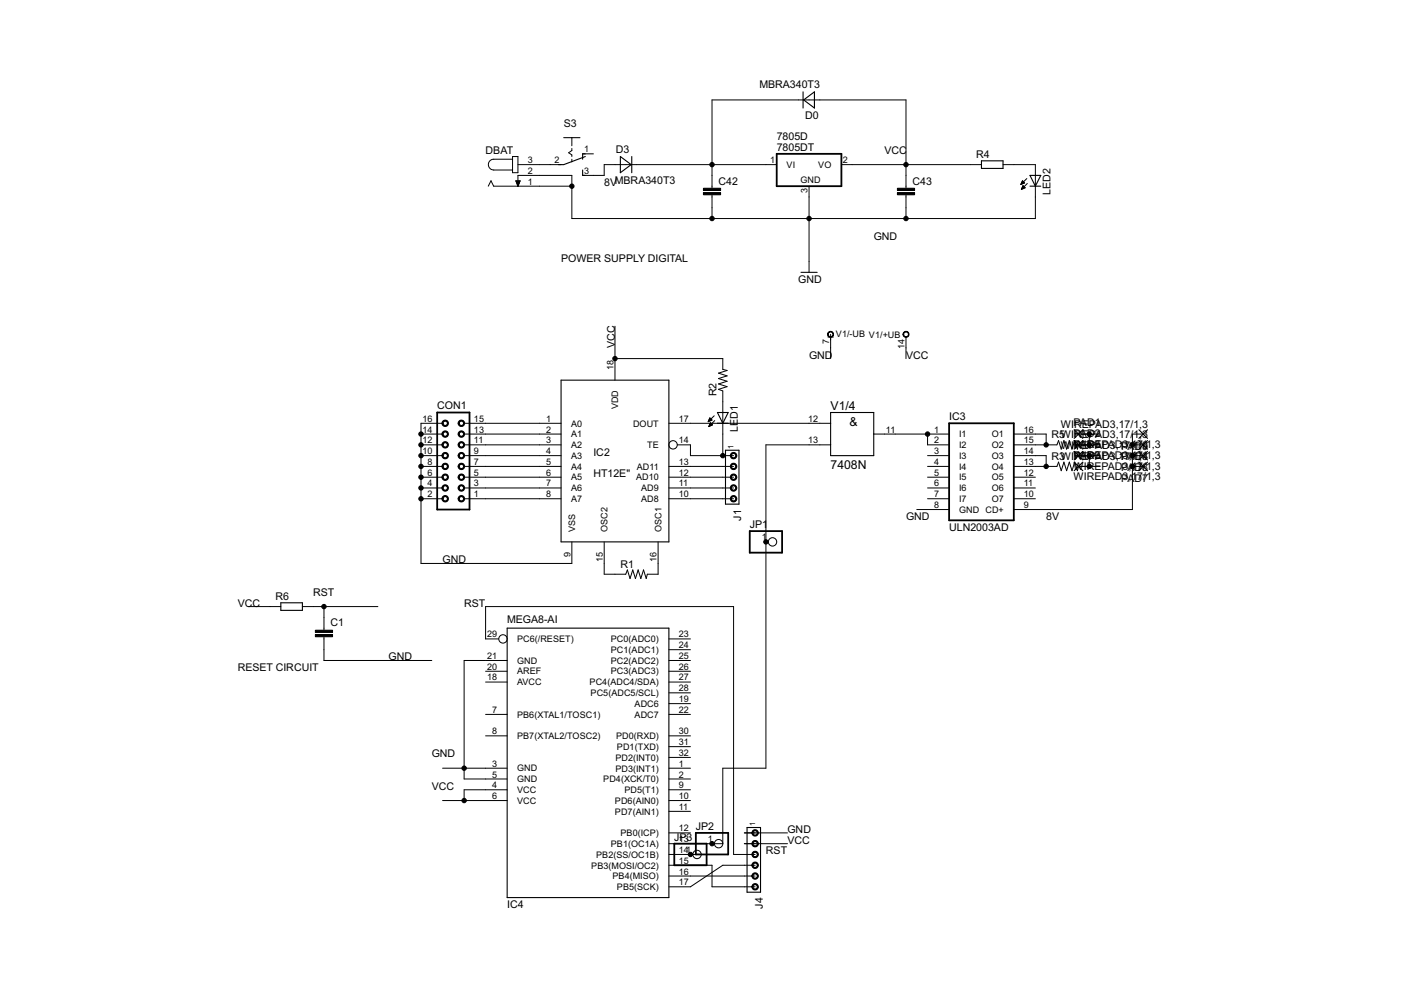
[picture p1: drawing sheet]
<svg xmlns="http://www.w3.org/2000/svg" width="297mm" height="210mm" viewBox="0 0 297 210" stroke-linecap="round" stroke-linejoin="round" font-family="sans-serif">
<g fill="#000" stroke="#000" stroke-width=".21">
<path d="M104.1 38.3l-.6 1.2zM104.7 33.8h4zM104.1 38.3l.6 1.2zM108.7 33.8v2.2zM104.7 36h4zM108.7 36v.6zM108.7 36.6h1.1zM108.7 33.2v.6zM109.4 38.3h.9zM109.4 38.4h.9zM109.4 38.5h.8zM109.5 38.6h.7z"/>
<path d="M109.5 38.7h.6zM109.6 38.8h.5zM109.6 38.9h.4zM109.6 39h.4zM109.7 39.1h.3zM109.7 39.2h.2zM109.8 33.2v3.4zM108.7 33.2h1.1zM104.7 39.5h5.1zM109.8 37.2v2.3zM109.4 38.3l.4 1.2zM110.3 38.3l-.5 1.2z"/>
<path d="M109.8 34.9h4.6zM109.8 37.2h4.6zM109.8 39.5h4.6zM114.4 37.2h6.8zM114.4 34.9h2.3zM116.7 34.9h2.3zM120.6 32.4l.6 .5zM121.2 29.2v1.7zM121.2 31.5v.4zM121.2 32.9v.3zM121.2 33.8v.5zM120.6 32.4l.6-.5z"/>
<path d="M121.2 37.2v2.3zM114.4 39.5h6.8zM123.5 37.2h2.3zM123.5 32.6h2.3zM125.8 37.2h2.3zM128.1 34.9v2.3zM128.1 34.9h2.3zM130.4 34.9h2.3zM132.7 34.9h2.3zM135 34.9h16zM151 37.2v2.3zM151 39.5v.4z"/>
<path d="M151 34.9h11.4zM151 34.9v2.3zM151 21.2v13.7zM162.4 34.9h2.3zM169.2 21.2h2.3zM151 21.2h18.2zM171.5 21.2h2.3zM173.8 21.2h18.3zM178.4 34.9h2.3zM180.7 34.9h11.4zM192.1 37.2v2.3zM192.1 39.5v.4z"/>
<path d="M192.1 34.9v2.3zM192.1 21.2v13.7zM205.8 34.9h2.3zM192.1 34.9h13.7zM212.7 34.9h2.2zM214.9 34.9h4.6zM216.8 38.3l-.4 .8zM216.5 39h.2zM216.5 38.9h.4zM216.6 38.8h.5zM216.6 38.7h.6zM216.6 40h.4z"/>
<path d="M216.7 38.6h.4zM216.7 39.9h.5zM216.7 38.5h.3zM216.7 39.8h.6zM216.8 39.7h.4zM216.8 38.3l.4 .5zM216.8 39.6h.3zM216.9 39.5h.1zM216.9 39.3l.5 .5zM216.4 39.1l.8-.3zM216.6 40.2l.8-.4zM216.4 39.1l1.3-1.2z"/>
<path d="M217.8 38.9l-1.2 1.3zM219.5 34.9v2.3zM219.5 37.2v2.3zM121.2 39.5v6.8zM151 41.8v2.2zM151 41.3v.5zM151 44v2.3zM121.2 46.3h29.8zM171.5 39.5v2.3zM171.5 55.5v2.2zM171.5 41.8v4.5zM171.5 46.3v9.2z"/>
<path d="M151 46.3h20.5zM192.1 41.8v2.2zM192.1 41.3v.5zM192.1 44v2.3zM171.5 46.3h20.6zM216.9 39.3l-.3 .9zM216.6 40.1h.1zM219.5 39.5v2.3zM219.5 41.8v4.5zM192.1 46.3h27.4zM130.4 76v4.6zM130.4 69.2v6.8z"/>
<path d="M152.3 79.1l1.9-.6zM153.2 76v2.3zM130.4 76h22.8zM152.3 79.1l1.9 .6zM153.2 78.3l1 .2zM176.1 71.5v2.2zM176.1 70.9v1.1zM176.1 73.7v2.3zM175.5 71.5h1.2zM192.1 71.5v2.2zM192.1 73.7v2.3zM89.3 98.9h4.5z"/>
<path d="M89.3 96.6h4.5zM89.3 94.3h4.5zM89.3 92h4.5zM89.3 89.7h4.5zM89.3 89.7v2.3zM89.3 92v2.3zM89.3 94.3v2.3zM89.3 96.6v2.3zM89.3 98.9v2.3zM98.4 98.9h4.6zM98.4 96.6h4.6zM98.4 94.3h4.6z"/>
<path d="M98.4 92h4.6zM98.4 89.7h4.6zM103 89.7h11.4zM103 92h11.4zM103 94.3h11.4zM103 96.6h11.4zM103 98.9h11.4zM114.4 96.6h4.6zM114.4 94.3h4.6zM114.4 92h4.6zM114.4 89.7h4.6zM114.4 98.9h4.6z"/>
<path d="M141.8 98.9h4.6zM141.8 89.7h4.6zM143.6 94.3h2.8zM146.4 94.3v2.3zM150.5 88.6l-.3 .8zM150.2 89.3h.1zM150.2 89.2h.4zM150.3 89.1h.5zM150.6 89.6l-.3 .8zM150.3 89h.6zM150.3 90.3h.3zM150.4 88.9h.4z"/>
<path d="M150.4 90.2h.5zM150.4 88.8h.3zM150.4 90.1h.6zM150.5 88.7h.1zM150.5 90h.4zM150.5 88.6l.5 .5zM150.5 89.9h.3zM150.6 89.7h.1zM150.6 89.6l.5 .5zM150.2 89.4l.8-.3zM150.3 90.4l.8-.3zM150.2 89.4l1.2-1.2z"/>
<path d="M151.5 89.2l-1.2 1.2zM152.3 82.5l1.9-.5zM152.3 81.4l1.9-.6zM152.3 80.3l1.9-.6zM153.2 96.6h2.3zM153.2 98.9h2.3zM153.2 82.9v2.3zM152.3 82.5l.9 .4zM153.2 89.7v2.3zM153.2 85.2v2.3zM153.2 87.5v2.2zM146.4 98.9h6.8z"/>
<path d="M146.4 96.6h6.8zM153.2 92v4.6zM152.3 81.4l1.9 .6zM152.3 80.3l1.9 .5zM162.4 94.3v20.6zM162.4 94.3h9.1zM171.5 89.7h2.3zM171.5 94.3h2.3zM146.4 89.7h25.1zM173.8 89.7h2.3zM173.8 94.3h2.3zM185.3 92h2.2z"/>
<path d="M187.5 92h2.3zM189.8 92h6.9zM196.7 92h4.5zM196.7 94.3h4.5zM196.7 96.6h4.5zM196.7 98.9h4.5zM196.7 92v2.3zM214.9 92h4.6zM214.9 94.3h4.6zM214.9 96.6h4.6zM214.9 98.9h4.6zM219.5 96.6h2.3z"/>
<path d="M219.5 98.9h2.3zM221.8 94.3h2.3zM221.8 98.9h2.3zM219.5 92h2.3zM219.5 94.3h2.3zM221.8 92v2.3zM221.8 96.6v2.3zM224.4 93.4l-.3 .9zM224.4 98l-.3 .9zM224.4 93.4l.6 1.8zM224.4 98l.6 1.8zM225.6 93.4l-.6 1.8z"/>
<path d="M225.6 98l-.6 1.8zM225.6 93.4l.5 1.8zM225.6 98l.5 1.8zM226.7 93.4l-.6 1.8zM226.7 98l-.6 1.8zM226.7 93.4l.6 1.8zM226.7 98l.6 1.8zM227.9 93.4l-.6 1.8zM227.9 98l-.6 1.8zM227.9 93.4l.5 1.8zM227.9 98l.5 1.8zM228.7 94.3l-.3 .9z"/>
<path d="M228.7 98.9l-.3 .9zM228.7 94.3h2.2zM228.7 98.9h2.2zM228.7 92h2.2zM228.7 96.6h2.2zM230.9 92v2.3zM230.9 98.9h2.3zM230.9 96.6v2.3zM230.9 96.6h2.3zM230.9 92h2.3zM230.9 94.3h2.3zM240.1 94.3h2.3z"/>
<path d="M240.1 98.9h2.3zM240.1 96.6h2.3zM240.1 92h2.3zM240.1 92v2.3zM240.1 94.3v2.3zM240.1 96.6v2.3zM240.1 98.9v9.1zM89.3 105.7h4.5zM89.3 103.5h4.5zM89.3 101.2h4.5zM89.3 101.2v2.3zM89.3 103.5v2.2z"/>
<path d="M89.3 105.7v13.8zM89.3 119.5h31.9zM98.4 105.7h4.6zM98.4 103.5h4.6zM98.4 101.2h4.6zM103 101.2h11.4zM103 103.5h11.4zM103 105.7h11.4zM114.4 101.2h4.6zM114.4 103.5h4.6zM114.4 105.7h4.6zM121.2 114.9v4.6z"/>
<path d="M128.1 114.9v4.6zM128.1 119.5v2.3zM139.5 114.9v4.6zM139.5 119.5v2.3zM141.8 105.7h4.6zM141.8 103.5h4.6zM141.8 101.2h4.6zM153.2 101.2h2.3zM153.2 103.5h2.3zM153.2 105.7h2.3zM146.4 101.2h6.8zM146.4 103.5h6.8z"/>
<path d="M146.4 105.7h6.8zM162.4 114.9h.5zM162.4 114.9v48zM196.7 101.2h4.5zM196.7 103.5h4.5zM196.7 105.7h4.5zM196.7 108h4.5zM194.4 108h2.3zM214.9 101.2h4.6zM214.9 103.5h4.6zM214.9 105.7h4.6zM214.9 108h4.6z"/>
<path d="M219.5 108h20.6zM57.3 128.6h2.2zM52.7 128.6h4.6zM64.1 128.6h2.3zM66.4 128.6h2.3zM68.7 130.9v2.3zM68.7 135.5v2.3zM68.7 133.2v.4zM68.7 135v.5zM68.7 137.8v2.2zM68.7 128.6v2.3zM68.7 128.6h11.4z"/>
<path d="M103 135.5h2.7zM103 128.6v6.9zM103 128.6h52.5zM128.1 121.8h2.3zM130.4 121.8h2.3zM133 120.8l-.3 1zM133 120.8l.6 1.9zM134.2 120.8l-.6 1.9zM134.2 120.8l.5 1.9zM135.3 120.8l-.6 1.9zM135.3 120.8l.6 1.9zM136.4 120.8l-.5 1.9z"/>
<path d="M136.4 120.8l.6 1.9zM137.2 121.8l-.2 .9zM137.2 121.8h2.3zM141.8 137.8h4.6zM141.8 135.5h4.6zM155.5 128.6v52.6zM68.7 140h22.8zM98.4 140h4.6zM103 156h4.5zM103 151.5h4.5zM103 140h4.5zM103 142.3h4.5z"/>
<path d="M103 144.6h4.5zM141.8 158.3h4.6zM141.8 156h4.6zM141.8 151.5h4.6zM141.8 149.2h4.6zM141.8 146.9h4.6zM141.8 144.6h4.6zM141.8 142.3h4.6zM141.8 140h4.6zM98.4 167.4v2.3zM98.4 169.7h4.6zM93.8 169.7h4.6z"/>
<path d="M98.4 162.9v2.3zM98.4 162.9h4.6zM93.8 162.9h4.6zM98.4 140v22.9zM103 162.9h4.5zM103 165.2h4.5zM103 167.4h4.5zM103 169.7h4.5zM98.4 167.4h4.6zM98.4 165.2h4.6zM141.8 178.9h4.6zM141.8 176.6h4.6z"/>
<path d="M141.8 172h4.6zM141.8 169.7h4.6zM141.8 167.4h4.6zM141.8 165.2h4.6zM141.8 162.9h4.6zM141.8 160.6h4.6zM146.4 178.9h4.6zM151 178.9h.5zM151 178.9h2.2zM153.2 162.9v16zM153.2 162.9h9.2zM157.8 176.6h2.3z"/>
<path d="M157.8 178.9h2.3zM157.8 178.9h9.2zM157.8 176.6h9.2zM141.8 188h4.6zM141.8 185.7h4.6zM141.8 183.5h4.6zM141.8 181.2h4.6zM146.4 181.2h.5zM146.4 183.5h4.6zM146.4 185.7h11.4zM146.4 188l6.8-4.5zM146.4 181.2h2.3z"/>
<path d="M151 183.5v4.5zM151 188h6.8zM153.2 183.5h4.6zM155.5 181.2h2.3zM157.8 181.2h2.3zM157.8 183.5h2.3zM157.8 185.7h2.3zM157.8 188h2.3z"/>
<path d="M175.6 70.5a.64 .64 0 0 1 1 .1 .64 .64 0 0 1-.3 .9 .64 .64 0 0 1-.8-.6h.1a.51 .51 0 0 1 .7-.4 .51 .51 0 0 1 .1 .8 .51 .51 0 0 1-.8-.2v-.2h-.1z" fill-rule="evenodd"/>
<path d="M191.6 70.5a.64 .64 0 0 1 1 .1 .64 .64 0 0 1-.3 .9 .64 .64 0 0 1-.8-.6h.1a.51 .51 0 0 1 .7-.4 .51 .51 0 0 1 .1 .8 .51 .51 0 0 1-.8-.2v-.2h-.1z" fill-rule="evenodd"/>
<path d="M93.9 98.4a.68 .68 0 0 1 1.1 .2 .68 .68 0 0 1-.4 1 .68 .68 0 0 1-.9-.7h.2a.46 .46 0 0 1 .7-.4 .46 .46 0 0 1 .1 .8 .46 .46 0 0 1-.7-.2l-.1-.2h-.2z" fill-rule="evenodd"/>
<path d="M93.9 96.1a.68 .68 0 0 1 1.1 .2 .68 .68 0 0 1-.4 1 .68 .68 0 0 1-.9-.7h.2a.46 .46 0 0 1 .7-.4 .46 .46 0 0 1 .1 .8 .46 .46 0 0 1-.7-.2l-.1-.2h-.2z" fill-rule="evenodd"/>
<path d="M93.9 93.9a.68 .68 0 0 1 1.1 .1 .68 .68 0 0 1-.4 1 .68 .68 0 0 1-.9-.7h.2a.46 .46 0 0 1 .7-.4 .46 .46 0 0 1 .1 .8 .46 .46 0 0 1-.7-.2l-.1-.2h-.2z" fill-rule="evenodd"/>
<path d="M93.9 91.6a.68 .68 0 0 1 1.1 .1 .68 .68 0 0 1-.4 1 .68 .68 0 0 1-.9-.7h.2a.46 .46 0 0 1 .7-.4 .46 .46 0 0 1 .1 .8 .46 .46 0 0 1-.7-.2l-.1-.2h-.2z" fill-rule="evenodd"/>
<path d="M93.9 89.3a.68 .68 0 0 1 1.1 .1 .68 .68 0 0 1-.4 1 .68 .68 0 0 1-.9-.7h.2a.46 .46 0 0 1 .7-.3 .46 .46 0 0 1 .1 .7 .46 .46 0 0 1-.7-.2l-.1-.2h-.2z" fill-rule="evenodd"/>
<path d="M97.3 98.4a.68 .68 0 0 1 1.1 .2 .68 .68 0 0 1-.4 1 .68 .68 0 0 1-.9-.7h.3a.46 .46 0 0 1 .6-.4 .46 .46 0 0 1 .1 .8 .46 .46 0 0 1-.7-.2v-.2h-.3z" fill-rule="evenodd"/>
<path d="M97.3 96.1a.68 .68 0 0 1 1.1 .2 .68 .68 0 0 1-.4 1 .68 .68 0 0 1-.9-.7h.3a.46 .46 0 0 1 .6-.4 .46 .46 0 0 1 .1 .8 .46 .46 0 0 1-.7-.2v-.2h-.3z" fill-rule="evenodd"/>
<path d="M97.3 93.9a.68 .68 0 0 1 1.1 .1 .68 .68 0 0 1-.4 1 .68 .68 0 0 1-.9-.7h.3a.46 .46 0 0 1 .6-.4 .46 .46 0 0 1 .1 .8 .46 .46 0 0 1-.7-.2v-.2h-.3z" fill-rule="evenodd"/>
<path d="M97.3 91.6a.68 .68 0 0 1 1.1 .1 .68 .68 0 0 1-.4 1 .68 .68 0 0 1-.9-.7h.3a.46 .46 0 0 1 .6-.4 .46 .46 0 0 1 .1 .8 .46 .46 0 0 1-.7-.2v-.2h-.3z" fill-rule="evenodd"/>
<path d="M97.3 89.3a.68 .68 0 0 1 1.1 .1 .68 .68 0 0 1-.4 1 .68 .68 0 0 1-.9-.7h.3a.46 .46 0 0 1 .6-.3 .46 .46 0 0 1 .1 .7 .46 .46 0 0 1-.7-.2v-.2h-.3z" fill-rule="evenodd"/>
<path d="M155 96.1a.69 .69 0 0 1 1.1 .2 .69 .69 0 0 1-.4 1 .69 .69 0 0 1-.9-.7h.3a.46 .46 0 0 1 .6-.5 .46 .46 0 0 1 .2 .8 .46 .46 0 0 1-.8-.1v-.2h-.3z" fill-rule="evenodd"/>
<path d="M155 98.4a.69 .69 0 0 1 1.1 .1 .69 .69 0 0 1-.4 1.1 .69 .69 0 0 1-.9-.7h.3a.46 .46 0 0 1 .6-.5 .46 .46 0 0 1 .2 .8 .46 .46 0 0 1-.8-.1v-.2h-.3z" fill-rule="evenodd"/>
<path d="M93.9 105.3a.68 .68 0 0 1 1.1 .1 .68 .68 0 0 1-.4 1 .68 .68 0 0 1-.9-.7h.2a.46 .46 0 0 1 .7-.3 .46 .46 0 0 1 .1 .7 .46 .46 0 0 1-.7-.2l-.1-.2h-.2z" fill-rule="evenodd"/>
<path d="M93.9 103a.68 .68 0 0 1 1.1 .1 .68 .68 0 0 1-.4 1 .68 .68 0 0 1-.9-.6h.2a.46 .46 0 0 1 .7-.4 .46 .46 0 0 1 .1 .7 .46 .46 0 0 1-.7-.2l-.1-.1h-.2z" fill-rule="evenodd"/>
<path d="M93.9 100.7a.68 .68 0 0 1 1.1 .1 .68 .68 0 0 1-.4 1 .68 .68 0 0 1-.9-.6h.2a.46 .46 0 0 1 .7-.4 .46 .46 0 0 1 .1 .8 .46 .46 0 0 1-.7-.3l-.1-.1h-.2z" fill-rule="evenodd"/>
<path d="M97.3 105.3a.68 .68 0 0 1 1.1 .1 .68 .68 0 0 1-.4 1 .68 .68 0 0 1-.9-.7h.3a.46 .46 0 0 1 .6-.3 .46 .46 0 0 1 .1 .7 .46 .46 0 0 1-.7-.2v-.2h-.3z" fill-rule="evenodd"/>
<path d="M97.3 103a.68 .68 0 0 1 1.1 .1 .68 .68 0 0 1-.4 1 .68 .68 0 0 1-.9-.6h.3a.46 .46 0 0 1 .6-.4 .46 .46 0 0 1 .1 .7 .46 .46 0 0 1-.7-.2v-.1h-.3z" fill-rule="evenodd"/>
<path d="M97.3 100.7a.68 .68 0 0 1 1.1 .1 .68 .68 0 0 1-.4 1 .68 .68 0 0 1-.9-.6h.3a.46 .46 0 0 1 .6-.4 .46 .46 0 0 1 .1 .8 .46 .46 0 0 1-.7-.3v-.1h-.3z" fill-rule="evenodd"/>
<path d="M155 100.7a.69 .69 0 0 1 1.1 .1 .69 .69 0 0 1-.4 1.1 .69 .69 0 0 1-.9-.7h.3a.46 .46 0 0 1 .6-.5 .46 .46 0 0 1 .2 .8 .46 .46 0 0 1-.8-.2v-.1h-.3z" fill-rule="evenodd"/>
<path d="M155 103a.69 .69 0 0 1 1.1 .1 .69 .69 0 0 1-.4 1 .69 .69 0 0 1-.9-.6h.3a.46 .46 0 0 1 .6-.5 .46 .46 0 0 1 .2 .7 .46 .46 0 0 1-.8-.1v-.1h-.3z" fill-rule="evenodd"/>
<path d="M155 105.3a.69 .69 0 0 1 1.1 .1 .69 .69 0 0 1-.4 1 .69 .69 0 0 1-.9-.7h.3a.46 .46 0 0 1 .6-.4 .46 .46 0 0 1 .2 .7 .46 .46 0 0 1-.8-.1v-.2h-.3z" fill-rule="evenodd"/>
<path d="M159.6 176.1a.69 .69 0 0 1 1.1 .2 .69 .69 0 0 1-.4 1 .69 .69 0 0 1-.9-.7h.2a.46 .46 0 0 1 .6-.5 .46 .46 0 0 1 .2 .8 .46 .46 0 0 1-.7-.1l-.1-.2h-.2z" fill-rule="evenodd"/>
<path d="M159.6 178.4a.69 .69 0 0 1 1.1 .1 .69 .69 0 0 1-.4 1.1 .69 .69 0 0 1-.9-.7h.2a.46 .46 0 0 1 .6-.5 .46 .46 0 0 1 .2 .8 .46 .46 0 0 1-.7-.2l-.1-.1h-.2z" fill-rule="evenodd"/>
<path d="M159.6 180.7a.69 .69 0 0 1 1.1 .1 .69 .69 0 0 1-.4 1 .69 .69 0 0 1-.9-.6h.2a.46 .46 0 0 1 .6-.5 .46 .46 0 0 1 .2 .7 .46 .46 0 0 1-.7-.1l-.1-.1h-.2z" fill-rule="evenodd"/>
<path d="M159.6 183a.69 .69 0 0 1 1.1 .1 .69 .69 0 0 1-.4 1 .69 .69 0 0 1-.9-.6h.2a.46 .46 0 0 1 .6-.5 .46 .46 0 0 1 .2 .7 .46 .46 0 0 1-.7-.1l-.1-.1h-.2z" fill-rule="evenodd"/>
<path d="M159.6 185.3a.69 .69 0 0 1 1.1 .1 .69 .69 0 0 1-.4 1 .69 .69 0 0 1-.9-.7h.2a.46 .46 0 0 1 .6-.4 .46 .46 0 0 1 .2 .7 .46 .46 0 0 1-.7-.1l-.1-.2h-.2z" fill-rule="evenodd"/>
<path d="M159.6 187.6a.69 .69 0 0 1 1.1 .1 .69 .69 0 0 1-.4 1 .69 .69 0 0 1-.9-.7h.2a.46 .46 0 0 1 .6-.4 .46 .46 0 0 1 .2 .7 .46 .46 0 0 1-.7-.1l-.1-.2h-.2z" fill-rule="evenodd"/>
<circle cx="121.2" cy="39.5" r=".47"/>
<circle cx="151" cy="34.9" r=".47"/>
<circle cx="192.1" cy="34.9" r=".47"/>
<circle cx="151" cy="46.3" r=".47"/>
<circle cx="171.5" cy="46.3" r=".47"/>
<circle cx="192.1" cy="46.3" r=".47"/>
<circle cx="130.4" cy="76" r=".47"/>
<circle cx="89.3" cy="92" r=".47"/>
<circle cx="89.3" cy="94.3" r=".47"/>
<circle cx="89.3" cy="98.9" r=".47"/>
<circle cx="89.3" cy="96.6" r=".47"/>
<circle cx="153.2" cy="96.6" r=".47"/>
<circle cx="196.7" cy="92" r=".47"/>
<circle cx="221.8" cy="98.9" r=".47"/>
<circle cx="221.8" cy="94.3" r=".47"/>
<circle cx="230.9" cy="94.3" r=".47"/>
<circle cx="230.9" cy="92" r=".47"/>
<circle cx="230.9" cy="98.9" r=".47"/>
<circle cx="230.9" cy="96.6" r=".47"/>
<circle cx="240.1" cy="94.3" r=".47"/>
<circle cx="240.1" cy="96.6" r=".47"/>
<circle cx="240.1" cy="98.9" r=".47"/>
<circle cx="89.3" cy="103.5" r=".47"/>
<circle cx="89.3" cy="105.7" r=".47"/>
<circle cx="89.3" cy="101.2" r=".47"/>
<circle cx="162.4" cy="114.9" r=".47"/>
<circle cx="68.7" cy="128.6" r=".47"/>
<circle cx="98.4" cy="169.7" r=".47"/>
<circle cx="98.4" cy="162.9" r=".47"/>
<circle cx="151" cy="178.9" r=".47"/>
<circle cx="146.4" cy="181.2" r=".47"/>
</g>
<g fill="#000" stroke="#000" stroke-width=".38">
<path d="M164.7 39.5h13.7zM164.7 32.6v6.9zM178.4 32.6v6.9zM164.7 32.6h13.7zM92.7 87.5v20.5zM92.7 87.5h6.8zM201.2 89.7h13.7zM201.2 89.7v20.6zM92.7 108h6.8zM99.5 87.5v20.5zM159 117.2h6.8zM159 112.6v4.6z"/>
<path d="M165.8 112.6v4.6zM159 112.6h6.8zM214.9 89.7v20.6zM201.2 110.3h13.7zM143 178.9v4.6zM147.5 176.6v4.6zM143 178.9h6.8zM147.5 176.6h6.9zM143 183.5h6.8zM147.5 181.2h6.9zM149.8 178.9v4.6zM154.4 176.6v4.6z"/>
</g>
<g fill="none" stroke="#000" stroke-width=".21">
<path d="M104.7 33.8a1.14 1.14 0 0 0-1.2 1.1 1.14 1.14 0 0 0 1.2 1.1"/>
<circle cx="142.7" cy="94.3" r=".89"/>
<circle cx="163.8" cy="114.9" r=".89"/>
<circle cx="106.6" cy="135.5" r=".89"/>
<circle cx="152.4" cy="178.9" r=".89"/>
<circle cx="147.8" cy="181.2" r=".89"/>
</g>
<path d="M149.1 39.9h3.7v.5h-3.7zM190.3 39.9h3.6v.5h-3.6zM149.1 40.8h3.7v.5h-3.7zM190.3 40.8h3.6v.5h-3.6zM66.9 134.5h3.6v.5h-3.6zM66.9 133.6h3.6v.5h-3.6z" fill="#000" stroke="#000" stroke-width=".21"/>
<g fill="#000" stroke="#000" stroke-width=".23">
<path d="M170.4 21.2l2.3-1.7zM118.4 34.9h1.1zM119.5 34.9l4.6-1.7zM119.5 29.2h1.7zM121.2 29.2h1.8zM123.5 36v1.2zM123.5 37.2h.6zM123.5 32.6v1.2zM123.5 32.6h.6zM131.5 36.6l2.3-1.7zM131.5 33.2v3.4zM131.5 33.2l2.3 1.7z"/>
<path d="M133.9 33.2v3.4zM170.3 19.5v3.4zM170.4 21.2l2.3 1.7zM172.7 19.5v3.4zM208.1 35.7h4.6zM208.1 34.1v1.6zM208.1 34.1h4.6zM212.7 34.1v1.6zM218.4 37.2l1.1 2.3zM218.4 39.5h1.1zM218.4 37.2h1.1zM220.7 37.2l-1.2 2.3z"/>
<path d="M219.5 39.5h1.2zM219.5 37.2h1.2zM169.8 57.7h3.4zM119 80.6v34.3zM119 80.6h22.8zM152.1 87.5l1.1 2.2zM152.1 89.7h1.1zM152.1 87.5h1.1zM154.4 87.5l-1.2 2.2zM153.2 89.7h1.2zM153.2 87.5h1.2zM153.8 95.5h2.9z"/>
<path d="M156.7 95.5v11.4zM176.1 94.3v2.3zM176.1 96.6h9.2zM176.1 89.7v4.6zM176.1 87.5v2.2zM176.1 87.5h9.2zM185.3 87.5v4.5zM185.3 92v4.6zM227.8 91.1l1.8 1.8zM227.8 92.9l1.8-1.8zM227.8 93.4l1.8 1.8zM227.8 95.2l1.8-1.8z"/>
<path d="M227.8 98l1.8 1.8zM227.8 99.8l1.8-1.8zM227.8 95.7l1.8 1.8zM227.8 97.5l1.8-1.8zM241.5 93.4l1.8 1.8zM243.3 93.4l-1.8 1.8zM241.5 98l1.8 1.8zM243.3 98l-1.8 1.8zM241.5 95.7l1.8 1.8zM243.3 95.7l-1.8 1.8zM241.5 91.1l1.8 1.8zM243.3 91.1l-1.8 1.8z"/>
<path d="M119 114.9h22.8zM141.8 80.6v34.3zM153.8 95.5v11.4zM153.8 106.9h2.9zM59.5 129.4h4.6zM59.5 127.8v1.6zM59.5 127.8h4.6zM64.1 127.8v1.6zM107.5 133.2h34.3zM141.8 133.2v57.1zM158.4 175.5h2.8zM161.2 175.5v13.7z"/>
<path d="M107.5 133.2v57.1zM107.5 190.3h34.3zM158.4 175.5v13.7zM158.4 189.2h2.8z"/>
</g>
<g font-size="2.9">
<text x="176.1" y="86.9">V1/4</text>
<text x="180.1" y="90.3">&amp;</text>
<text x="176.1" y="99.5">7408N</text>
</g>
<g font-size="2.5">
<text x="161" y="18.7">MBRA340T3</text>
<text x="119.5" y="26.9">S3</text>
<text x="164.7" y="29.8">7805D</text>
<text x="170.7" y="25.2">D0</text>
<text x="103" y="32.6">DBAT</text>
<text x="130.6" y="32.5">D3</text>
<text x="164.7" y="32">7805DT</text>
<text x="187.5" y="32.6">VCC</text>
<text x="207" y="33.5">R4</text>
<text x="128.1" y="39.5">8VMBRA340T3</text>
<text x="152.3" y="39.1">C42</text>
<text x="193.5" y="39.1">C43</text>
<text x="222.7" y="41.3" transform="rotate(-90 222.7 41.3)">LED2</text>
<text x="185.2" y="50.9">GND</text>
<text x="119" y="55.5">POWER SUPPLY DIGITAL</text>
<text x="169.2" y="60">GND</text>
<text x="130.4" y="73.8" transform="rotate(-90 130.4 73.8)">VCC</text>
<text x="171.5" y="76">GND</text>
<text x="192.1" y="76">VCC</text>
<text x="92.7" y="86.8">CON1</text>
<text x="151.9" y="84" transform="rotate(-90 151.9 84)">R2</text>
<text x="201.2" y="89.1">IC3</text>
<text x="156.4" y="91.6" transform="rotate(-90 156.4 91.6)">LED1</text>
<text x="223" y="93">R5WIPAD2</text>
<text x="224.9" y="95.2">WIWIREPADP7,/11D7,3/1,3</text>
<text x="224.9" y="90.7">WIPAD1</text>
<text x="227.6" y="94.9">PAD5</text>
<text x="227.7" y="93">REPAD3,17/</text>
<text x="227.7" y="95.2">REPAD3,13A</text>
<text x="227.7" y="90.7">REPAD3,17/1,3</text>
<text x="240.3" y="93">1,3</text>
<text x="242.2" y="95.3">9</text>
<text x="125.8" y="101.2">HT12E&quot;</text>
<text x="125.8" y="96.6">IC2</text>
<text x="223" y="97.5">R3WIWIREPADP7,/11D7,3/1,3</text>
<text x="227.6" y="101.9">WIREPADPA</text>
<text x="227.6" y="99.6">WIREPADPA</text>
<text x="227.6" y="97.2">PAD3</text>
<text x="227.7" y="97.5">REPAD3,13A</text>
<text x="238" y="101.9">3,1D77/1,3</text>
<text x="238" y="99.6">3,1D78/1,3</text>
<text x="242.2" y="97.6">4</text>
<text x="157.1" y="110.4" transform="rotate(-90 157.1 110.4)">J1</text>
<text x="159" y="112">JP1</text>
<text x="192.1" y="110.3">GND</text>
<text x="201.2" y="112.6">ULN2003AD</text>
<text x="221.8" y="110.3">8V</text>
<text x="93.8" y="119.5">GND</text>
<text x="131.5" y="120.4">R1</text>
<text x="50.4" y="128.6">VCC</text>
<text x="58.4" y="127.3">R6</text>
<text x="66.4" y="126.3">RST</text>
<text x="98.4" y="128.6">RST</text>
<text x="70.1" y="132.8">C1</text>
<text x="107.5" y="132">MEGA8-AI</text>
<text x="50.4" y="142.3">RESET CIRCUIT</text>
<text x="82.4" y="140">GND</text>
<text x="91.5" y="160.6">GND</text>
<text x="91.5" y="167.5">VCC</text>
<text x="143" y="178.3">JP3</text>
<text x="147.5" y="176">JP2</text>
<text x="167" y="178.9">VCC</text>
<text x="167" y="176.6">GND</text>
<text x="162.4" y="181.2">RST</text>
<text x="107.5" y="192.6">IC4</text>
<text x="161.7" y="192.7" transform="rotate(-90 161.7 192.7)">J4</text>
</g>
<g font-size="2.1">
<text x="111.9" y="34.6">3</text>
<text x="117.6" y="34.6">2</text>
<text x="123.9" y="32.3">1</text>
<text x="163.3" y="34.6">1</text>
<text x="166.8" y="35.6">VI</text>
<text x="173.5" y="35.6">VO</text>
<text x="178.7" y="34.6">2</text>
<text x="111.9" y="36.9">2</text>
<text x="111.9" y="39.1">1</text>
<text x="123.9" y="36.9">3</text>
<text x="169.7" y="38.8">GND</text>
<text x="171.2" y="40.9" transform="rotate(-90 171.2 40.9)">3</text>
<text x="177.2" y="71.5">V1/-UB V1/+UB</text>
<text x="175.8" y="72.9" transform="rotate(-90 175.8 72.9)">7</text>
<text x="191.8" y="73.9" transform="rotate(-90 191.8 73.9)">14</text>
<text x="130.1" y="78.5" transform="rotate(-90 130.1 78.5)">18</text>
<text x="89.6" y="89.4">16</text>
<text x="100.5" y="89.4">15</text>
<text x="115.8" y="89.4">1</text>
<text x="131.1" y="86.8" transform="rotate(-90 131.1 86.8)">VDD</text>
<text x="143.9" y="89.4">17</text>
<text x="171.3" y="89.4">12</text>
<text x="89.6" y="94">12</text>
<text x="89.6" y="91.7">14</text>
<text x="100.5" y="94">11</text>
<text x="100.5" y="91.7">13</text>
<text x="115.8" y="94">3</text>
<text x="115.8" y="91.7">2</text>
<text x="121.1" y="95">A2</text>
<text x="121.1" y="92.7">A1</text>
<text x="121.1" y="90.4">A0</text>
<text x="134.2" y="90.4">DOUT</text>
<text x="137.2" y="95">TE</text>
<text x="143.9" y="94">14</text>
<text x="171.3" y="94">13</text>
<text x="187.8" y="91.7">11</text>
<text x="198.1" y="91.7">1</text>
<text x="198.1" y="94">2</text>
<text x="203.3" y="92.7">I1</text>
<text x="203.3" y="95">I2</text>
<text x="210.3" y="92.7">O1</text>
<text x="210.3" y="95">O2</text>
<text x="217.1" y="91.7">16</text>
<text x="217.1" y="94">15</text>
<text x="89.6" y="96.3">10</text>
<text x="90.6" y="100.9">6</text>
<text x="90.6" y="98.6">8</text>
<text x="100.5" y="100.9">5</text>
<text x="100.5" y="98.6">7</text>
<text x="100.5" y="96.3">9</text>
<text x="115.8" y="96.3">4</text>
<text x="115.8" y="98.6">5</text>
<text x="115.8" y="100.9">6</text>
<text x="121.1" y="97.3">A3</text>
<text x="121.1" y="99.6">A4</text>
<text x="121.1" y="101.9">A5</text>
<text x="134.9" y="101.9">AD10</text>
<text x="135" y="99.6">AD11</text>
<text x="143.9" y="100.9">12</text>
<text x="143.9" y="98.6">13</text>
<text x="198.1" y="96.3">3</text>
<text x="198.1" y="98.6">4</text>
<text x="198.1" y="100.9">5</text>
<text x="203.3" y="97.3">I3</text>
<text x="203.3" y="99.6">I4</text>
<text x="203.3" y="101.9">I5</text>
<text x="210.3" y="97.3">O3</text>
<text x="210.3" y="99.6">O4</text>
<text x="210.3" y="101.9">O5</text>
<text x="217.1" y="96.3">14</text>
<text x="217.1" y="98.6">13</text>
<text x="217.1" y="100.9">12</text>
<text x="90.6" y="105.4">2</text>
<text x="90.6" y="103.1">4</text>
<text x="100.5" y="105.4">1</text>
<text x="100.5" y="103.1">3</text>
<text x="115.8" y="103.1">7</text>
<text x="115.8" y="105.4">8</text>
<text x="121.1" y="104.1">A6</text>
<text x="121.1" y="106.4">A7</text>
<text x="135.9" y="106.4">AD8</text>
<text x="135.9" y="104.2">AD9</text>
<text x="143.9" y="105.4">10</text>
<text x="143.9" y="103.1">11</text>
<text x="198.1" y="103.1">6</text>
<text x="198.1" y="105.4">7</text>
<text x="198.1" y="107.7">8</text>
<text x="203.3" y="104.1">I6</text>
<text x="203.3" y="106.4">I7</text>
<text x="210.3" y="104.2">O6</text>
<text x="210.3" y="106.4">O7</text>
<text x="217.1" y="103.1">11</text>
<text x="217.1" y="105.4">10</text>
<text x="217.1" y="107.7">9</text>
<text x="121.9" y="112.8" transform="rotate(-90 121.9 112.8)">VSS</text>
<text x="128.8" y="112.8" transform="rotate(-90 128.8 112.8)">OSC2</text>
<text x="140.2" y="112.8" transform="rotate(-90 140.2 112.8)">OSC1</text>
<text x="203.3" y="108.7">GND CD+</text>
<text x="120.9" y="118.1" transform="rotate(-90 120.9 118.1)">9</text>
<text x="127.8" y="119.2" transform="rotate(-90 127.8 119.2)">15</text>
<text x="139.2" y="119.2" transform="rotate(-90 139.2 119.2)">16</text>
<text x="161.5" y="114.6">1</text>
<text x="103.3" y="135.1">29</text>
<text x="109.6" y="136.1">PC6(/RESET)</text>
<text x="129.5" y="136.1">PC0(ADC0)</text>
<text x="143.9" y="137.4">24</text>
<text x="143.9" y="135.1">23</text>
<text x="103.3" y="139.7">21</text>
<text x="103.3" y="142">20</text>
<text x="109.6" y="140.7">GND</text>
<text x="109.6" y="143">AREF</text>
<text x="129.5" y="143">PC3(ADC3)</text>
<text x="129.5" y="140.7">PC2(ADC2)</text>
<text x="129.5" y="138.4">PC1(ADC1)</text>
<text x="143.9" y="142">26</text>
<text x="143.9" y="139.7">25</text>
<text x="103.3" y="144.3">18</text>
<text x="109.6" y="145.3">AVCC</text>
<text x="125" y="145.3">PC4(ADC4/SDA)</text>
<text x="125.2" y="147.6">PC5(ADC5/SCL)</text>
<text x="134.5" y="149.9">ADC6</text>
<text x="143.9" y="148.9">19</text>
<text x="143.9" y="146.6">28</text>
<text x="143.9" y="144.3">27</text>
<text x="104.4" y="155.7">8</text>
<text x="104.4" y="151.1">7</text>
<text x="109.6" y="152.1">PB6(XTAL1/TOSC1)</text>
<text x="134.5" y="152.1">ADC7</text>
<text x="143.9" y="155.7">30</text>
<text x="143.9" y="151.1">22</text>
<text x="109.6" y="156.7">PB7(XTAL2/TOSC2)</text>
<text x="130.5" y="161.3">PD2(INT0)</text>
<text x="130.6" y="156.7">PD0(RXD)</text>
<text x="130.8" y="159">PD1(TXD)</text>
<text x="143.9" y="160.3">32</text>
<text x="143.9" y="158">31</text>
<text x="104.4" y="162.6">3</text>
<text x="104.4" y="164.9">5</text>
<text x="104.4" y="167.1">4</text>
<text x="109.6" y="163.6">GND</text>
<text x="109.6" y="165.9">GND</text>
<text x="127.9" y="165.9">PD4(XCK/T0)</text>
<text x="130.5" y="163.6">PD3(INT1)</text>
<text x="143.9" y="167.1">9</text>
<text x="143.9" y="164.9">2</text>
<text x="143.9" y="162.6">1</text>
<text x="104.4" y="169.4">6</text>
<text x="109.6" y="168.1">VCC</text>
<text x="109.6" y="170.4">VCC</text>
<text x="130.4" y="172.7">PD7(AIN1)</text>
<text x="130.4" y="170.4">PD6(AIN0)</text>
<text x="132.4" y="168.1">PD5(T1)</text>
<text x="143.9" y="171.7">11</text>
<text x="143.9" y="169.4">10</text>
<text x="129.5" y="179.6">PB1(OC1A)</text>
<text x="131.6" y="177.3">PB0(ICP)</text>
<text x="143.9" y="178.6">13</text>
<text x="143.9" y="176.3">12</text>
<text x="150.1" y="178.6">1</text>
<text x="125.4" y="184.1">PB3(MOSI/OC2)</text>
<text x="126.4" y="181.9">PB2(SS/OC1B)</text>
<text x="143.9" y="185.4">16</text>
<text x="143.9" y="183.1">15</text>
<text x="143.9" y="180.8">141</text>
<text x="129.9" y="186.4">PB4(MISO)</text>
<text x="130.8" y="188.7">PB5(SCK)</text>
<text x="143.9" y="187.7">17</text>
</g>
<g font-size="1.8">
<text x="155.5" y="95.2" transform="rotate(-90 155.5 95.2)">1</text>
<text x="160.1" y="175.2" transform="rotate(-90 160.1 175.2)">1</text>
</g>
</svg>
